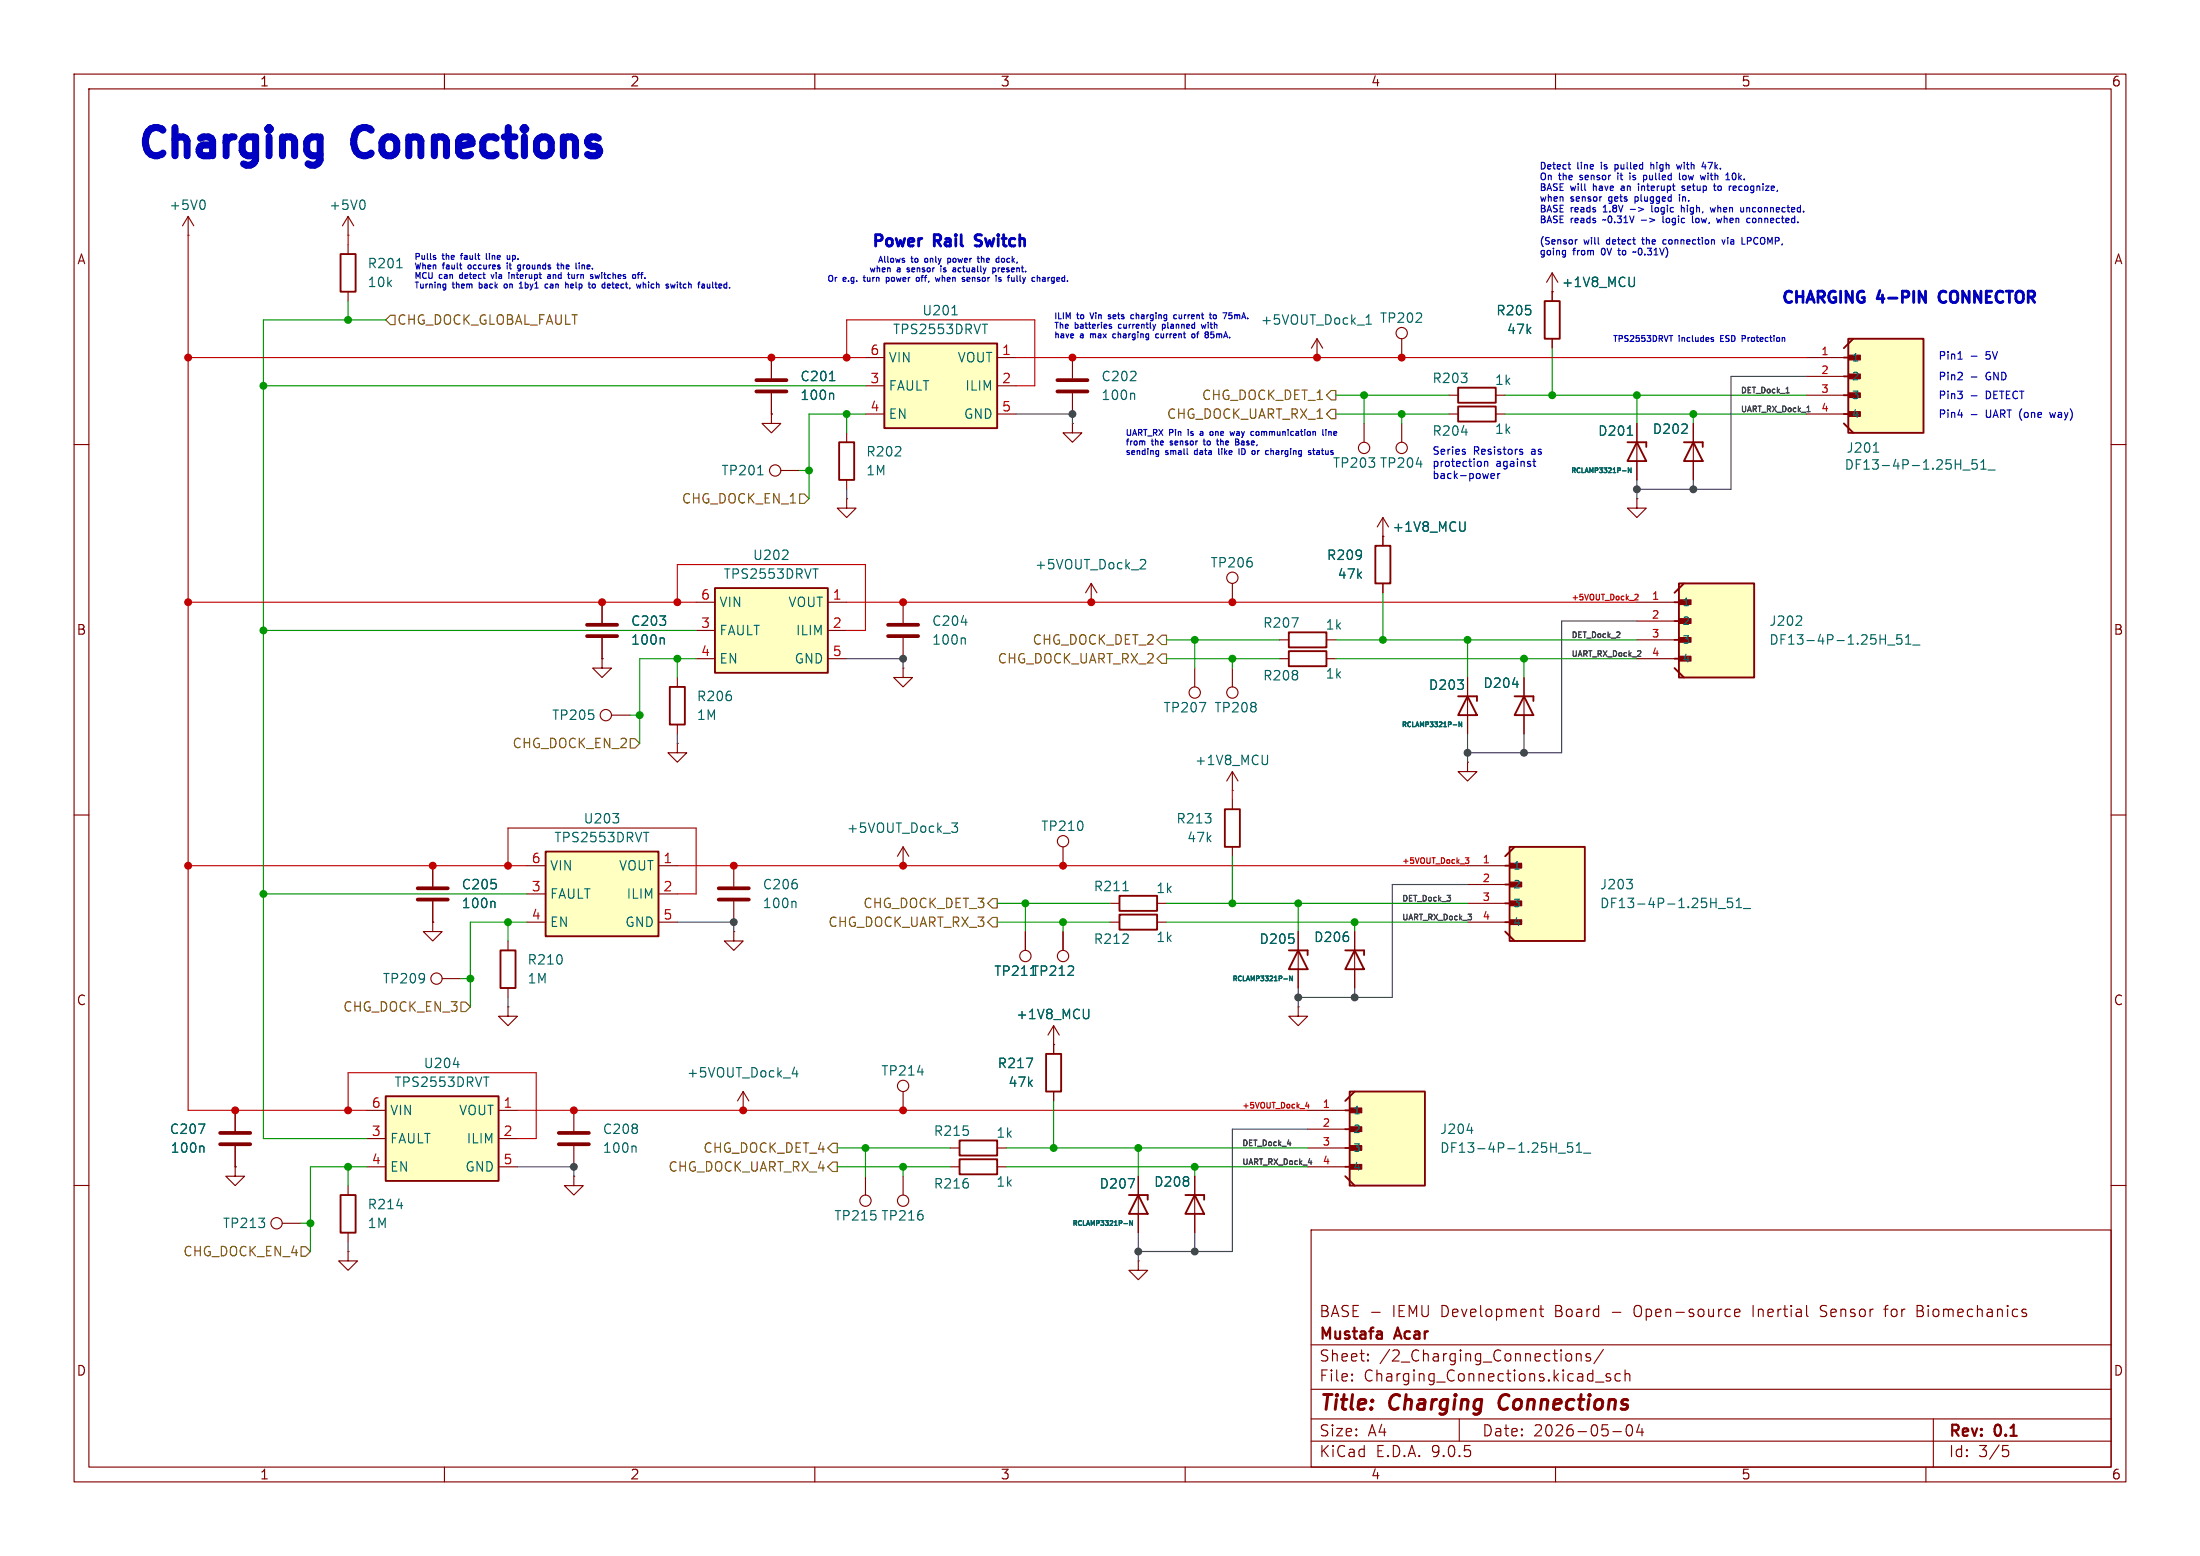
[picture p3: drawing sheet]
<svg xmlns="http://www.w3.org/2000/svg" width="297mm" height="210mm" viewBox="0 0 297 210" stroke-linecap="round" stroke-linejoin="round" font-family="sans-serif">
<g fill="none" stroke="#840000" stroke-width=".15">
<path d="M10 10h277v190h-277zM12 12h273v186h-273zM60 10v2M110 10v2M160 10v2M210 10v2M260 10v2M209.5 39.4h.1M209.5 36.8v3.8M209.5 36.8l-.7 1.3M209.5 36.8l.8 1.3M104.1 48.3v2.8"/>
<path d="M104.1 53.1v2.8M195.6 55.9h1.2M201.9 55.9h1.3M209.5 45.7v1.3M10 60h2M285 60h2M161.3 90.2v2.5M10 110h2M285 110h2M99.1 125.7v1.3h-1.3l1.3 1.3 1.2-1.3h-1.2M99.1 125.7h.1M182.9 125.7v7.7"/>
<path d="M10 160h2M177 166h108v32h-108zM185.2 177.1h1.1M207.8 176.7h.6M208 176.2v1.3l.1 .1 .3 .1M234.2 177.2l.7-.1-.1-.3-.4-.1-.2 .2v.7l.2 .1 .4-.1M236.7 176.2v1.5M245.7 177.6l.6 .1M246 176.2l-.1 .1a.36 .36 0 0 0-.2 .3 .36 .36 0 0 0 .3 .3M254.3 176.7h.6M254.9 176.2l-.3 .1-.1 .1v1.3M258.8 176.9h.5"/>
<path d="M259.3 176.9l.2 .1M259.5 176.3l-.7-.1v1.5h.6M259.5 176.8l-.2 .1M273.5 177.3l.1 .1-.1 .2M285 160h2M60 198v2M110 198v2M160 198v2M177 194.5h108M177 191.5h108M177 187.5h108M177 181.5h108"/>
<path d="M182.5 186.3h.1l-.1 .1M182.5 186.3v.1M182.5 185.5v.1M182.5 185.5h.1l-.1 .1M184.7 183.6v.1M184.7 183.6h-.1l.1 .1M184.7 182.8v.1M184.7 182.8h-.1l.1 .1M197 191.5v3M210 198v2M211.7 182.7a.41 .41 0 0 1 .5 .3v.4a.41 .41 0 0 1-.5 .3M212.8 182.8a.37 .37 0 0 1 .7 .1v.8"/>
<path d="M212.8 182.7v1M214.7 182.8l-.4-.1-.2 .2 .1 .2 .5 .2v.1v.2l-.2 .1-.4-.1M215.4 186.5h1.1M216.5 182.1l-1.3 2M217.4 185.5l-.4-.1-.2 .2 .1 .2 .5 .2 .1 .1-.1 .2-.2 .1-.4-.1M217.7 193.2h1.2M218.7 185.5l-.4-.1-.3 .3v.4l.2 .2 .1 .1 .4-.1M219.4 185.5a.37 .37 0 0 1 .6 .1v.8M219.4 184.9v1.5M219.7 192.4a.36 .36 0 0 1 .3-.1 .36 .36 0 0 1 .3 .3 .77 .77 0 0 1-.4 1.2 .91 .91 0 0 1-.2-1.4zM221.3 192.2l-.3 1.1h.9M221.7 192.8v1"/>
<path d="M260 198v2M261 191.5v6.5M270.4 195.1h.7M270.5 195.7h.4l.3 .3v.3l-.2 .2-.5 .1"/>
<circle cx="161.3" cy="93.5" r=".76"/>
</g>
<path d="M202.7 188.5a1.27 1.27 0 0 0-.1 1.6" fill="none" stroke="#840000" stroke-width=".4"/>
<path d="M220.6 37.4v1l-.2 .3M112 51.4h.7M112.4 53.1l.1 .2v.6M197.3 58.3h.8M161.9 94.8h.9l-.6 1.3M173.3 132.1h.5M174.5 131.7v.7l-.4-.7v.7" fill="none" stroke="#006464" stroke-width=".15"/>
<path d="M196.8 54.9h5.1v2h-5.1zM208.5 40.6h2.1v5.1h-2.1zM181.6 128.3h2.5v.6M182.9 128.3l1.2 2.5h-2.5z" fill="none" stroke="#840000" stroke-width=".25"/>
<path d="M102.1 51.3h4.1M102.1 52.8h4.1" fill="none" stroke="#840000" stroke-width=".51"/>
<path d="M73.7 114.9h15.2v11.5h-15.2z" fill="#ffffc2"/>
<path d="M73.7 114.9h15.2v11.5h-15.2z" fill="none" stroke="#840000" stroke-width=".25"/>
<path d="M81.3 88.9v1.3h-1.3l1.3 1.2 1.2-1.2h-1.2M81.3 88.9h.1M81.3 81.3v2.8M81.3 86.1v2.8M71.1 116.8h2.6M88.9 116.8h2.5M71.1 120.7h2.6M71.1 124.5h2.6M88.9 120.7h2.5M88.9 124.5h2.5" fill="none" stroke="#840000" stroke-width=".15"/>
<path d="M89.5 86.1l.2 .2v.6M82.7 109.8h.8l-.4 .5M83.5 110.4v.5M86.9 112.3h.7" fill="none" stroke="#006464" stroke-width=".15"/>
<path d="M79.2 84.3h4.1M79.2 85.9h4.1" fill="none" stroke="#840000" stroke-width=".51"/>
<path d="M249.5 45.7h10.2v12.7h-10.2z" fill="#ffffc2"/>
<path d="M248.9 48.3h1.9M248.9 50.8h1.9M248.9 53.3h1.9M248.9 55.9h1.9M248.9 57.2l1.3 1.2M249.5 45.7h10.2v12.7h-10.2zM250.2 45.7l-1.3 1.3" fill="none" stroke="#840000" stroke-width=".25"/>
<path d="M249.6 47.9h1.5v.7h-1.5z" fill="#840000" stroke="#840000" stroke-width=".15"/>
<path d="M243.8 48.3h5.1M243.8 50.8h5.1M243.8 53.3h5.1M243.8 55.9h5.1" fill="none" stroke="#840000" stroke-width=".15"/>
<path d="M252.9 61h.7M265 63.4h1M266.9 62h-.6l-.1 .7 .2-.2 .4 .1 .1 .2v.4l-.2 .1h-.3l-.2-.1M267.4 63.3h.7M267.4 62.4l.4-.4v1.3M268.4 63.4h1" fill="none" stroke="#006464" stroke-width=".15"/>
<path d="M96.5 79.4h15.3v11.4h-15.3z" fill="#ffffc2"/>
<path d="M96.5 79.4h15.3v11.4h-15.3zM90.4 92.7h2.1v5.1h-2.1zM141.2 142.2h2.1v5.1h-2.1z" fill="none" stroke="#840000" stroke-width=".25"/>
<g fill="none" stroke="#840000" stroke-width=".15">
<path d="M189.2 45.7v2.6M82.5 96.5h2.6M91.4 91.4v1.3M91.4 97.8v1.3M94 81.3h2.5M94 85.1h2.5M94 88.9h2.5M111.8 81.3h2.5M111.8 85.1h2.5M111.8 88.9h2.5M91.4 100.3v1.3h-1.2l1.2 1.3 1.3-1.3h-1.3M91.4 100.3h.1"/>
<path d="M142.2 138.4l-.7 1.3M142.2 138.4l.8 1.3M142.2 138.4v3.8M100.3 149.9h.1M100.3 147.3l-.7 1.3M100.3 147.3l.8 1.3M100.3 147.3v2.6M116.8 158.8v2.5M121.9 158.8v2.5M142.2 141h.1M142.2 147.3v1.3"/>
<circle cx="189.2" cy="45" r=".76"/>
<circle cx="81.8" cy="96.5" r=".76"/>
<circle cx="116.8" cy="162.1" r=".76"/>
<circle cx="121.9" cy="162.1" r=".76"/>
</g>
<path d="M105.6 75.5h.8M106.3 74.4v.4M109.7 76.8h.8M147 136.2v1l-.3 .3M107.3 144l-.3 .9h.7M107.6 144.5v.9M138.6 142.8h.8l-.5 1.3" fill="none" stroke="#006464" stroke-width=".15"/>
<path d="M226.7 78.7h10.1v12.7h-10.1z" fill="#ffffc2"/>
<g fill="none" stroke="#840000" stroke-width=".25">
<path d="M113.3 59.7h2v5.1h-2zM219.7 59.7h2.5v.6M221 59.7l1.2 2.5h-2.5zM227.3 59.7h2.6v.6M228.6 59.7l1.3 2.5h-2.6zM226.7 78.7h10.1v12.7h-10.1zM227.3 78.7l-1.2 1.3M226.1 81.3h1.9M226.1 83.8h1.9M226.1 86.4h1.9M226.1 88.9h1.9M226.1 90.2l1.2 1.2"/>
<path d="M151.1 123.4h5.1v2.1h-5.1zM151.1 120.9h5.1v2h-5.1zM129.5 156.5h5.1v2h-5.1zM129.5 153.9h5.1v2.1h-5.1zM152.4 161.3h2.5v.6M153.7 161.3l1.2 2.5h-2.5z"/>
</g>
<path d="M226.7 81h1.6v.6h-1.6z" fill="#840000" stroke="#840000" stroke-width=".15"/>
<g fill="none" stroke="#840000" stroke-width=".15">
<path d="M114.3 58.4v1.3M144.8 57.2v1.2h-1.3l1.3 1.3 1.2-1.3h-1.2M144.8 57.2h.1M144.8 48.3v2.8M144.8 53.1v2.8M221 57.2v7.6M228.6 57.2v7.6M114.3 64.8v1.2M221 67.3v1.3h-1.3l1.3 1.3 1.2-1.3h-1.2M221 67.3h.1M221 81.3h5.1M221 83.8h5.1"/>
<path d="M221 86.4h5.1M221 88.9h5.1M99.1 116.8v2.8M121.9 116.8h.1M121.9 114.3l-.7 1.3M121.9 114.3l.8 1.3M121.9 114.3v2.5M143.5 114.3v2.5M99.1 121.7v2.8M138.4 125.7v2.6M143.5 125.7v2.6M149.9 124.5h1.2"/>
<path d="M149.9 121.9h1.2M156.2 124.5h1.3M156.2 121.9h1.3M77.5 158.8v1.2h-1.3l1.3 1.3 1.2-1.3h-1.2M77.5 158.8h.1M121.9 147.3v2.6M128.3 157.5h1.2M128.3 154.9h1.2M134.6 157.5h1.3M134.6 154.9h1.3M153.7 158.8v7.6M153.7 170.2v1.3h-1.3l1.3 1.2 1.2-1.2h-1.2"/>
<path d="M153.7 170.2h.1"/>
<circle cx="143.5" cy="113.5" r=".76"/>
<circle cx="138.4" cy="129" r=".76"/>
<circle cx="143.5" cy="129" r=".76"/>
<circle cx="121.9" cy="146.6" r=".76"/>
</g>
<g fill="none" stroke="#006464" stroke-width=".15">
<path d="M153 53.1l.2 .2v.6M219.7 58.7h.7M219 63.5h.5M220.2 63.2v.6l-.4-.6v.6M243.1 83.2l.1 .2v.3l-.8 .7h.8M254.8 87.1h1M256.7 85.7h-.6l-.1 .6 .2-.1h.5l.1 .2-.1 .4-.2 .1h-.3l-.2-.1M257.3 86.9h.7M257.3 86l.3-.3v1.2M258.2 87.1h1M128.5 111.1h.8l-.5 .5 .4 .1 .1 .4-.3 .2h-.3M107.3 121.7l.2 .1v.7"/>
<path d="M151.6 120.2h.7M123.9 144.7h.8M152.3 159.1h.9l-.6 1.2"/>
</g>
<path d="M142.7 51.3h4.1M142.7 52.8h4.1M97 119.9h4.1M97 121.4h4.1" fill="none" stroke="#840000" stroke-width=".51"/>
<path d="M203.8 114.3h10.2v12.7h-10.2z" fill="#ffffc2"/>
<path d="M196.8 52.3h5.1v2.1h-5.1zM204.5 94h2.5v.6M205.7 94l1.3 2.5h-2.5zM165.4 109.2h2v5.1h-2zM203.2 116.8h1.9M203.2 119.4h1.9M203.8 114.3h10.2v12.7h-10.2zM204.5 114.3l-1.3 1.3M67.6 128.3h2v5.1h-2zM203.2 121.9h1.9M203.2 124.5h1.9M203.2 125.7l1.3 1.3" fill="none" stroke="#840000" stroke-width=".25"/>
<path d="M203.8 116.5h1.6v.7h-1.6z" fill="#840000" stroke="#840000" stroke-width=".15"/>
<g fill="none" stroke="#840000" stroke-width=".15">
<path d="M177.8 48.3h.1M177.8 45.7l-.8 1.3M177.8 45.7l.8 1.3M177.8 45.7v2.6M184.1 57.2v2.5M189.2 57.2v2.5M195.6 53.3h1.2M201.9 53.3h1.3M114.3 67.3v1.3h-1.3l1.3 1.3 1.3-1.3h-1.3M114.3 67.3h.1M166.4 78.7v2.6M121.9 90.2v1.2h-1.3l1.3 1.3 1.3-1.3h-1.3"/>
<path d="M121.9 90.2h.1M121.9 81.3v2.8M121.9 86.1v2.8M205.7 91.4v7.7M166.4 106.7h.1M166.4 104.1v2.6M166.4 108v1.2M166.4 114.3v1.3M166.4 104.1l-.8 1.3M166.4 104.1l.7 1.3M198.1 102.9v1.2h-1.3l1.3 1.3 1.3-1.3h-1.3M198.1 102.9h.1"/>
<path d="M198.1 116.8h5.1M198.1 119.4h5.1M68.6 127v1.3M68.6 133.4v1.2M198.1 121.9h5.1M198.1 124.5h5.1"/>
<circle cx="166.4" cy="78" r=".76"/>
<circle cx="184.1" cy="60.5" r=".76"/>
<circle cx="189.2" cy="60.5" r=".76"/>
</g>
<g fill="none" stroke="#006464" stroke-width=".15">
<path d="M184.4 43.8h.7M184.4 42.9l.4-.4v1.3M191.2 62.6h.8M129.8 84h.8M130.1 86.1l.2 .2v.6M196.2 97.8h.5M197.3 97.4v.7l-.3-.7v.7M204.2 92.4h.8M171.1 101.9v1.1l-.2 .2M219.6 118.7h.8l-.5 .5M220.2 119.2l.2 .2v.3l-.2 .2M232 122.6h.9"/>
<path d="M233.9 121.2h-.7v.6l.2-.1 .4 .1 .1 .2v.4l-.2 .1h-.3l-.2-.1M234.4 122.5h.7M234.4 121.6l.4-.4v1.3M235.4 122.6h.9"/>
</g>
<path d="M119.9 84.3h4.1M119.9 85.9h4.1" fill="none" stroke="#840000" stroke-width=".51"/>
<path d="M182.2 147.3h10.2v12.7h-10.2z" fill="#ffffc2"/>
<path d="M174 87.9h5.1v2h-5.1zM174 85.3h5.1v2.1h-5.1zM196.8 94h2.6v.6M198.1 94l1.3 2.5h-2.6zM181.6 149.9h1.9M181.6 152.4h1.9M181.6 154.9h1.9M181.6 157.5h1.9M181.6 158.8l1.3 1.2M182.2 147.3h10.2v12.7h-10.2zM182.9 147.3l-1.3 1.3" fill="none" stroke="#840000" stroke-width=".25"/>
<path d="M182.2 149.5h1.6v.7h-1.6z" fill="#840000" stroke="#840000" stroke-width=".15"/>
<g fill="none" stroke="#840000" stroke-width=".15">
<path d="M147.3 78.7l-.7 1.3M147.3 78.7l.8 1.3M147.3 78.7v2.6M186.7 72.4h.1M186.7 69.9l-.8 1.2M186.7 69.9l.8 1.2M186.7 69.9v2.5M147.3 81.3h.1M166.4 90.2v2.5M172.7 88.9h1.3M172.7 86.4h1.3M179.1 88.9h1.2"/>
<path d="M179.1 86.4h1.2M198.1 91.4v7.7M176.5 149.9h5.1M176.5 152.4h5.1M176.5 154.9h5.1M176.5 157.5h5.1"/>
<circle cx="166.4" cy="93.5" r=".76"/>
</g>
<path d="M154 75.6l.4-.1 .2 .1 .1 .3-.1 .2-.7 .7h.8M197.8 70.4v1.1l-.3 .2M174.4 83.4h.8l-.5 1.3M198 152.6h.8M210.4 155.6h1M212.3 154.2h-.6l-.1 .7 .2-.2 .4 .1 .1 .2v.4l-.2 .1h-.3l-.2-.1M212.8 155.5h.7M212.8 154.6l.4-.4v1.3M213.8 155.6h.9" fill="none" stroke="#006464" stroke-width=".15"/>
<path d="M119.4 46.4h15.2v11.4h-15.2z" fill="#ffffc2"/>
<path d="M119.4 46.4h15.2v11.4h-15.2zM174 128.3h2.5v.6M175.3 128.3l1.2 2.5h-2.5zM46 161.3h2v5.1h-2z" fill="none" stroke="#840000" stroke-width=".25"/>
<g fill="none" stroke="#840000" stroke-width=".15">
<path d="M116.8 48.3h2.6M116.8 52.1h2.6M116.8 55.9h2.6M134.6 48.3h2.6M134.6 52.1h2.6M134.6 55.9h2.6M58.4 116.8v2.8M58.4 124.5v1.2h-1.3l1.3 1.3 1.3-1.3h-1.3M58.4 124.5h.1M58.4 121.7v2.8M59.7 132.1h2.5M68.6 135.9v1.3h-1.3l1.3 1.2 1.2-1.2h-1.2"/>
<path d="M68.6 135.9h.1M175.3 135.9v1.3h-1.3l1.3 1.2 1.2-1.2h-1.2M175.3 135.9h.1M175.3 125.7v7.7M47 168.9v1.3h-1.3l1.3 1.3 1.3-1.3h-1.3M47 168.9h.1M47 160v1.3M47 166.4v1.2"/>
<circle cx="58.9" cy="132.1" r=".76"/>
</g>
<path d="M128.5 42.5h.7M132.6 43.8h.7M66.6 121.7l.2 .1v.7M53.6 162.7h.8" fill="none" stroke="#006464" stroke-width=".15"/>
<path d="M56.4 119.9h4.1M56.4 121.4h4.1" fill="none" stroke="#840000" stroke-width=".51"/>
<path d="M52.1 148h15.2v11.4h-15.2z" fill="#ffffc2"/>
<path d="M46 34.3h2v5.1h-2zM185.7 73.7h2v5h-2zM52.1 148h15.2v11.4h-15.2zM160 161.3h2.6v.6M161.3 161.3l1.3 2.5h-2.6z" fill="none" stroke="#840000" stroke-width=".25"/>
<g fill="none" stroke="#840000" stroke-width=".15">
<path d="M25.4 31.8h.1M25.4 29.2l-.8 1.3M25.4 29.2l.8 1.3M25.4 29.2v2.6M47 31.8h.1M47 29.2v2.6M47 33v1.3M47 39.4v1.2M47 29.2l-.8 1.3M47 29.2l.8 1.3M209.5 39.4h.1M209.5 39.4v1.2"/>
<path d="M104.1 55.9v1.3h-1.2l1.2 1.2 1.3-1.2h-1.3M104.1 55.9h.1M104.1 48.3v2.8M104.1 53.1v2.8M209.5 45.7v1.3M221 57.2v2.5M228.6 57.2v2.5M105.4 63.5h2.5M186.7 72.4h.1M186.7 72.4v1.3M186.7 78.7v1.3M221 62.2v2.6"/>
<path d="M228.6 62.2v2.6M81.3 88.9h.1M81.3 81.3v2.8M81.3 86.1v2.8M198.1 91.4v2.6M198.1 96.5v2.6M205.7 91.4v2.6M205.7 96.5v2.6M58.4 116.8v2.8M58.4 124.5h.1M58.4 121.7v2.8M138.4 125.7v2.6"/>
<path d="M143.5 125.7v2.6M175.3 125.7v2.6M175.3 130.8v2.6M182.9 125.7v2.6M182.9 130.8v2.6M31.7 157.5v1.3h-1.2l1.2 1.2 1.3-1.2h-1.3M31.7 157.5h.1M31.7 149.9v2.8M31.7 154.7v2.8M49.5 149.9h2.6M49.5 153.7h2.6M49.5 157.5h2.6"/>
<path d="M67.3 149.9h2.5M67.3 153.7h2.5M67.3 157.5h2.5M77.5 149.9v2.8M77.5 154.7v2.8M142.2 141h.1M142.2 141v1.2M142.2 147.3v1.3M153.7 158.8v2.5M161.3 158.8v7.6M38.1 165.1h2.5M153.7 163.8v2.6"/>
<circle cx="104.6" cy="63.5" r=".76"/>
<circle cx="37.3" cy="165.1" r=".76"/>
</g>
<g fill="none" stroke="#006464" stroke-width=".15">
<path d="M27.4 27a.79 .79 0 0 1 0 1.3M49 27a.79 .79 0 0 1 0 1.3M53.6 36.1h.7M220.6 37.4v1l-.2 .3M112 51.4h.7M112.4 53.1l.1 .2v.6M219.7 58.7h.7M102.3 64.1h.7M197.8 70.4v1.1l-.3 .2M219 63.5h.5M220.2 63.2v.6l-.4-.6v.6M89.5 86.1l.2 .2v.6"/>
<path d="M196.2 97.8h.5M197.3 97.4v.7l-.3-.7v.7M204.2 92.4h.8M66.6 121.7l.2 .1v.7M147 136.2v1l-.3 .3M173.3 132.1h.5M174.5 131.7v.7l-.4-.7v.7M26.8 151.7h.8l-.5 1.3M27.3 154.7l.2 .2v.6M61.2 143.7h.8M65.3 145.4h.7M85.7 154.7l.2 .2v.6"/>
<path d="M138.6 142.8h.8l-.5 1.3M152.3 159.1h.9l-.6 1.2M151.7 165.1h.5M152.9 164.8v.6l-.4-.6v.6"/>
</g>
<path d="M29.7 152.9h4.1M29.7 154.4h4.1M75.4 152.9h4.1M75.4 154.4h4.1" fill="none" stroke="#840000" stroke-width=".51"/>
<g fill="none" stroke="#725600" stroke-width=".15">
<path d="M52.7 42.5h.6v1.3h-.6l-.6-.6zM179.7 55.2h.6v1.3h-.6l-.6-.6zM179.7 52.7h.6v1.3h-.6l-.6-.7zM107.9 66.7h.7l.6 .6-.6 .6h-.7zM85.1 99.7h.6l.7 .6-.7 .7h-.6zM156.8 85.7h.7v1.3h-.7l-.6-.6zM156.8 88.3h.7v1.2h-.7l-.6-.6zM62.2 135.3h.7l.6 .6-.6 .6h-.7zM134 121.3h.6v1.3h-.6l-.7-.7zM134 123.8h.6v1.3h-.6l-.7-.6zM111.8 157.5l.6-.7h.6v1.3h-.6zM112.4 154.3h.6v1.3h-.6l-.6-.7z"/>
<path d="M40.6 168.3h.7l.6 .6-.6 .6h-.7z"/>
</g>
<path d="M241.1 53h.4M243.9 55.6h.5" fill="none" stroke="#0f0f0f" stroke-width=".15"/>
<g fill="none" stroke="#c20000" stroke-width=".15">
<path d="M25.4 31.8v118.1h24.1M47 31.8v1.2M25.4 48.3h91.4M114.3 48.3v-5.1h25.4v8.9h-2.5M137.2 48.3h106.6M25.4 81.3h68.6M91.4 81.3v-5.1h25.4v8.9h-2.5M114.3 81.3h106.7M220.8 80.2h.2l.2 .2-.5 .6h.5M25.4 116.8h45.7M68.6 116.8v-5h25.4v8.9h-2.6M91.4 116.8h106.7"/>
<path d="M166.4 106.7v1.3M197.8 115.8h.5l-.3 .3h.3v.4h-.4M47 149.9v-5.1h25.4v8.9h-2.6M69.8 149.9h106.7M176.4 148.8l-.1 .5h.4M176.6 149v.5"/>
</g>
<g fill="none" stroke="#009600" stroke-width=".15">
<path d="M35.6 52.1h81.2M47 40.6v2.6M52.1 43.2h-16.5v110.5h13.9M114.3 55.9v2.5M116.8 55.9h-7.6v11.4M180.3 53.3h15.3M180.3 55.9h15.3M184.1 53.3v3.9M189.2 55.9v1.3M203.2 53.3h40.6M203.2 55.9h40.6M209.5 47v6.3"/>
<path d="M221 53.3v3.9M228.6 55.9v1.3M107.9 63.5h1.3M35.6 85.1h58.4M85.1 96.5h1.3M91.4 88.9v2.5M94 88.9h-7.6v11.4M157.5 86.4h15.2M157.5 88.9h15.2M161.3 86.4v3.8M166.4 88.9v1.3M180.3 86.4h40.7"/>
<path d="M180.3 88.9h40.7M186.7 80v6.4M198.1 86.4v5M205.7 88.9v2.5M166.4 115.6v6.3M35.6 120.7h35.5M62.2 132.1h1.3M68.6 124.5v2.5M71.1 124.5h-7.6v11.4M134.6 124.5h15.3M134.6 121.9h15.3M138.4 121.9v3.8"/>
<path d="M143.5 124.5v1.2M157.5 124.5h40.6M157.5 121.9h40.6M175.3 121.9v3.8M182.9 124.5v1.2M47 157.5v2.5M49.5 157.5h-7.6v11.4M113 154.9h15.3M113 157.5h15.3M116.8 154.9v3.9M121.9 157.5v1.3M135.9 154.9h40.6"/>
<path d="M135.9 157.5h40.6M142.2 148.6v6.3M153.7 154.9v3.9M161.3 157.5v1.3M40.6 165.1h1.3"/>
</g>
<g fill="none" stroke="#484848" stroke-width=".15">
<path d="M137.2 55.9h7.6v1.3M243.8 50.8h-10.1v15.2h-12.7M114.3 66v1.3M221 64.8v2.5M228.6 64.8v1.2M91.4 99.1v1.2M114.3 88.9h7.6v1.3M198.1 99.1v3.8M205.7 99.1v2.5M221 83.8h-10.2v17.8h-12.7M198.1 119.4h-10.1v15.2h-12.7M68.6 134.6v1.3"/>
<path d="M91.4 124.5h7.7v1.2M175.3 133.4v2.5M182.9 133.4v1.2M69.8 157.5h7.7v1.3M176.5 152.4h-10.1v16.5h-12.7M47 167.6v1.3M153.7 166.4v3.8M161.3 166.4v2.5"/>
</g>
<g fill="none" stroke="#0000c2" stroke-width=".15">
<path d="M58.6 34.7l.2 .1v.1l-.2 .1M58.6 34.5h.2M59.9 38.3l.3 .1M60.2 38.3v.7l-.3 .1M60.2 38.8l-.3 .1M62 35.8h.3M62.2 34.5h.3M62.3 36.3h.1M65.7 34.2v.7l.1 .1M66.3 37.1l.2 .5 .2-.5M68.4 38.4l-.2-.1-.1 .2v.3h.3M68.5 34.5v.5l.3-.1"/>
<path d="M68.5 35.5v.1M68.5 35.8v.5M68.7 35.8h.3M68.8 34.5v.5M69.1 37.1v.5M69.3 37.1h-.2M70 36.3h.3M70.1 38.9h.5M70.3 35.8v.6l-.3 .2M70.3 38.1v.8M73.6 38.8h.4M73.7 38.4h.3"/>
<path d="M74.3 37.2v.4M74.3 37.2l-.4 .2 .1 .2 .3-.1M74.5 38.3l-.2 .1M74.6 38.6l-.3 .1v.1l.3 .1M74.7 37.1v.5M75.2 35.8h.3M75.3 35.5v.7l.2 .1M75.8 35.8h.3v.5M75.8 35.5v.8M76.4 38.1v.8M77 38.6l.4-.1v-.1l-.2-.1-.2 .2 .1 .3h.3M77.5 37.5l-.2 .1"/>
<path d="M77.5 37.1v.5M78.6 35.8h.3v.5M78.6 35.8v.5M80.3 38.4l.1 .1-.1 .3M80.3 37.1l.2 .5 .1-.4 .2 .4 .1-.5M82.6 38.3h.3M82.7 38.1v.7l.2 .1M86 37.1h.3M86.3 36.8l-.1 .1M86.5 37.1h.3M86.8 36.8l-.2 .1v.7M87 38.3l.2 .2v.4"/>
<path d="M87.1 37.5v.1M87.6 38.3v.6M88.1 38.3l-.2 .2v.2l.2 .2M91.7 38.3h.3M91.8 38.1v.7l.2 .1M92.3 38.4l-.1 .1 .1 .3M96.2 38.1v.7l.1 .1M96.5 38.3h.3M96.6 38.1v.7l.2 .1M119.7 37.4v.8M119.7 37.9l.2 .1M119.9 37.4l-.2 .1"/>
<path d="M121.9 35.1l.2 .1v.1l-.2 .1M121.9 34.9h.2M123.7 37.5l.1-.1 .3 .1-.1 .4h-.3zM126.3 37.4l.1 .6 .2-.4 .1 .4 .2-.6M127 36.2v.5M128 35.4h.2M128 34.9v.8M128.2 34.9h-.2M128.7 36.7h.3M129 36.3v.4M129 36.3l-.3 .1M130.5 37.6l.1 .3h.3"/>
<path d="M130.9 37.6l-.4 .1M131.9 34.9h.3M132 34.6v.7l.2 .1M132.5 34.6v.8M132.5 34.9h.1M134 36.2h.3l.1 .1-.1 .4h-.3M134 36.2v.8M134.5 37.2v.1M134.8 36.2v.5M134.8 34.9h.1M134.9 34.6v.8M134.9 35.4h-.1"/>
<path d="M134.9 36.2l-.1 .1M135 37.7l.2 .1-.2 .2M135.3 34.9l-.1 .1v.2l.1 .2M137.3 37.9l.1 .1M137.7 37.2v.7l.1 .1M140.8 37.5h.3v.5M141.1 37.6l-.4 .2 .1 .2 .3-.1M211.3 33.8v.7l-.1 .2M211.3 34.4h-.2M211.7 22.2h.3M211.8 21.9v.8l.2 .1M212.7 32.4v.6"/>
<path d="M212.9 32.4l-.2 .1M216.4 29.7h.1M218 22.8h.3M218 22.2v.9M218.3 22.2l-.3 .1M218.4 23.7v.6M218.4 33.8h.4M218.5 33.5v.8l.2 .1M219.1 25.1l-.2 .1M219.2 25.4h-.2l-.2 .1 .1 .2h.3M220 23.7v.6M220.1 28.3h.7"/>
<path d="M220.4 24.2l.1 .1M220.5 23.7l-.1 .1 .2 .2M220.7 26.6v.9M220.7 27.1l.3 .1M220.9 34l-.2 .1-.2-.1M221 26.6h-.3M221.2 25.1v.6M221.6 29.7h.7M221.6 25.1v.6M221.6 32.4h.4M221.7 25.2h-.1M221.8 32.1v.7l.1 .2"/>
<path d="M222.2 23.7l.1 .4-.1 .1-.2 .1M222.9 22.3l.1-.1 .2 .1 .1 .5M222.9 21.9v.9M223 27.7v.8l.1 .1M223.5 28.1v.4M224.5 29.2v.7l.1 .2M224.9 32.4h-.2l-.2 .1 .1 .4h.3M225 29.5v.5M226.3 22.2l.2 .6 .2-.4 .2 .4 .1-.6M226.7 23.4v.7l.2 .2M226.7 26.3h.1M226.7 26.6v.6"/>
<path d="M227 27.7v.9M227 28.1l.1-.1h.2l.1 .6M227.2 26.6v.6M227.2 23.7h.1h.3v.4l-.1 .1-.2 .1-.1-.1zM227.2 26.6h.1M227.4 25.2l-.2-.1-.1 .1v.2l.3 .1v.2h-.3M228.5 29.2v.7l.1 .2M229 29.5v.5l.2 .1M229.8 22.5h.5M230.2 22.2v.6M230.6 21.9h.6M230.6 23.4h.1"/>
<path d="M230.6 23.7v.6M231.3 25.1h.4M231.6 28l-.2 .6-.2-.4-.1 .4M231.6 25.7h.1M232.4 25.3l-.2-.2-.2 .1-.1 .1 .1 .4h.2l.2-.2M232.4 29.5l-.1 .6-.2-.5M232.5 32.4l.2 .6 .2-.6M233.2 32.1h.1M233.8 23.7l.3-.3a.48 .48 0 0 1 .3 .4 .48 .48 0 0 1-.3 .5l-.3-.4M234.1 25.1l.3 .1v.1l-.4 .1M234.4 25.7h-.3M235.8 28.1l.1-.1h.3v.6"/>
<path d="M235.8 28v.6M235.9 32.5h.3M236.2 32.1h-.3v.9M236.6 29.5h.2h.2l.1 .4-.1 .1-.2 .1-.2-.1zM147.1 42.2l.3 .8M149.6 43h.3M149.8 44l.2 .1 .1 .1-.1 .1h-.3M149.8 43.8h.2M149.9 42.5h-.2l-.1 .1 .1 .1 .2 .1M150.5 45.1h-.2l-.1 .1 .1 .3 .2 .1M153 42.5h-.2l-.1 .1v.4h.3M154.5 59.6v.5"/>
<path d="M156 43.8l-.2 .5M156.4 45.1h-.2l-.2 .1 .1 .4h.3M156.9 44.3h.3M156.9 43.8v.8M158.8 42.5h-.2l-.1 .1v.4h.3M159.2 42.5v.4l.2 .1M160.4 58h.1M160.9 45.1v.3l.1 .2 .3-.1v-.4M161.5 45.1h.3M161.7 44.9v.7M161.8 44.8h.1M162 58.3h.4"/>
<path d="M162.2 43.8l.1 .5 .2-.4 .1 .4 .2-.5M162.3 58.5l-.3 .1v.1l.3 .1M162.4 59.5h.3M162.5 59.3v.6l.2 .2M163.3 42.5h.3M163.5 44.8l-.1 .4 .3-.1 .2 .2M163.5 43h.1M163.6 58.2l.2 .2v.2l-.2 .2M163.9 42.5h.2l.1 .1v.3l-.1 .1-.3-.1zM163.9 45.4l-.2 .2-.3-.1M164.2 59.5h.3M164.8 59.3v.8"/>
<path d="M164.9 59.5l-.1 .1M165.9 42.2h.4M166 42.5h.2l.1 .2v.3h-.3M166.7 58.2l-.2 .6-.1-.4M167 58.5v.2M167.1 59.6l.2 .2-.2 .3M167.9 59.8l-.3 .1v.1l.3 .1M169.6 58.3l.2-.1 .2 .2-.1 .3h-.3M178.6 58v.7l.1 .1M179 58h.1M179 58.2v.6M179.4 58.3h.3v.5"/>
<path d="M179.4 58.2v.6M225.4 45.3h.4M231.1 45.8l.2 .1v.1l-.2 .1M231.1 45.6h.2M232.3 45.7h.3M232.7 45.3h-.4v.8h.4M235.2 45.3h.4M235.6 45.7h-.4M264.3 52.8h.6l-.3 .4M264.3 51.3h.6M264.3 56h.7M264.3 48.5h.6"/>
<path d="M264.9 53.3v.4M264.9 50.3v.4M276.7 55.7l.2 .6 .2-.4M156.1 61.3h.3M156.1 60.8h.3M156.4 60.8v.7l-.1 .1h-.2M160.3 61.3h.1M164.4 60l.1 .1M164.5 60.5v.7l.1 .1M167.3 60.5v.8M167.8 60.5h-.2v.8h.4M169.8 60.8v.5"/>
<path d="M169.9 60.8l-.1 .2M171.6 60.5v.8M171.6 60.8h.3v.5M176.9 61.1v.2M177.2 60.8h.3M177.3 60.5v.7l.2 .1M177.8 60.8h.2l.1 .1M178.1 61l-.4 .2 .2 .1h.2M197.7 61l.1 .1-.1 .2M197.7 60.6l.1 .1M199.9 62.3l.1 .2-.1 .4M200.4 62.4l.2-.1h.2v.7"/>
<path d="M200.4 62.3v.7M201.6 63.9l-.3 .1v.4l.1 .2 .3-.1M201.7 64l.1 .2h-.5M202.2 63.9v.7M202.2 64v.1M205.3 61h.2l.1 .2-.2 .1h-.2M205.3 60.6l.2 .1M206.9 62.3h.4M207.1 61.9v.9l.2 .2"/>
</g>
<path d="M131.6 33.1l.6 .1M132.3 31.7h-.5a.36 .36 0 0 0-.2 .4 .36 .36 0 0 0 .3 .3l.3 .1M259.1 39.3l.9 1.5v-1.5M262.3 39.3a.82 .82 0 0 0-.5 .8 .82 .82 0 0 0 .5 .7" fill="none" stroke="#0000c2" stroke-width=".38"/>
<path d="M42.1 18.5h.8l.3 .2M43.2 18.5v3.1l-.3 .5-.4 .2M43.2 20.8l-.3 .2h-.8" fill="none" stroke="#0000c2" stroke-width=".95"/>
<g fill="#009600" stroke="#009600" stroke-width=".15">
<circle cx="209.5" cy="53.3" r=".46"/>
<circle cx="189.2" cy="55.9" r=".46"/>
<circle cx="184.1" cy="53.3" r=".46"/>
<circle cx="205.7" cy="88.9" r=".46"/>
<circle cx="198.1" cy="86.4" r=".46"/>
<circle cx="228.6" cy="55.9" r=".46"/>
<circle cx="221" cy="53.3" r=".46"/>
<circle cx="182.9" cy="124.5" r=".46"/>
<circle cx="175.3" cy="121.9" r=".46"/>
<circle cx="121.9" cy="157.5" r=".46"/>
<circle cx="161.3" cy="157.5" r=".46"/>
<circle cx="142.2" cy="154.9" r=".46"/>
<circle cx="153.7" cy="154.9" r=".46"/>
<circle cx="166.4" cy="88.9" r=".46"/>
<circle cx="161.3" cy="86.4" r=".46"/>
<circle cx="186.7" cy="86.4" r=".46"/>
<circle cx="166.4" cy="121.9" r=".46"/>
<circle cx="143.5" cy="124.5" r=".46"/>
<circle cx="35.6" cy="52.1" r=".46"/>
<circle cx="47" cy="43.2" r=".46"/>
<circle cx="41.9" cy="165.1" r=".46"/>
<circle cx="35.6" cy="120.7" r=".46"/>
<circle cx="47" cy="157.5" r=".46"/>
<circle cx="109.2" cy="63.5" r=".46"/>
<circle cx="114.3" cy="55.9" r=".46"/>
<circle cx="138.4" cy="121.9" r=".46"/>
<circle cx="116.8" cy="154.9" r=".46"/>
<circle cx="86.4" cy="96.5" r=".46"/>
<circle cx="35.6" cy="85.1" r=".46"/>
<circle cx="91.4" cy="88.9" r=".46"/>
<circle cx="68.6" cy="124.5" r=".46"/>
<circle cx="63.5" cy="132.1" r=".46"/>
</g>
<g fill="#c20000" stroke="#c20000" stroke-width=".15">
<circle cx="189.2" cy="48.3" r=".46"/>
<circle cx="143.5" cy="116.8" r=".46"/>
<circle cx="144.8" cy="48.3" r=".46"/>
<circle cx="166.4" cy="81.3" r=".46"/>
<circle cx="147.3" cy="81.3" r=".46"/>
<circle cx="177.8" cy="48.3" r=".46"/>
<circle cx="25.4" cy="48.3" r=".46"/>
<circle cx="91.4" cy="81.3" r=".46"/>
<circle cx="81.3" cy="81.3" r=".46"/>
<circle cx="104.1" cy="48.3" r=".46"/>
<circle cx="58.4" cy="116.8" r=".46"/>
<circle cx="25.4" cy="116.8" r=".46"/>
<circle cx="31.7" cy="149.9" r=".46"/>
<circle cx="47" cy="149.9" r=".46"/>
<circle cx="68.6" cy="116.8" r=".46"/>
<circle cx="114.3" cy="48.3" r=".46"/>
<circle cx="121.9" cy="81.3" r=".46"/>
<circle cx="121.9" cy="149.9" r=".46"/>
<circle cx="121.9" cy="116.8" r=".46"/>
<circle cx="25.4" cy="81.3" r=".46"/>
<circle cx="99.1" cy="116.8" r=".46"/>
<circle cx="100.3" cy="149.9" r=".46"/>
<circle cx="77.5" cy="149.9" r=".46"/>
</g>
<g fill="#484848" stroke="#484848" stroke-width=".15">
<circle cx="228.6" cy="66" r=".46"/>
<circle cx="221" cy="66" r=".46"/>
<circle cx="205.7" cy="101.6" r=".46"/>
<circle cx="198.1" cy="101.6" r=".46"/>
<circle cx="161.3" cy="168.9" r=".46"/>
<circle cx="144.8" cy="55.9" r=".46"/>
<circle cx="175.3" cy="134.6" r=".46"/>
<circle cx="182.9" cy="134.6" r=".46"/>
<circle cx="121.9" cy="88.9" r=".46"/>
<circle cx="153.7" cy="168.9" r=".46"/>
<circle cx="99.1" cy="124.5" r=".46"/>
<circle cx="77.5" cy="157.5" r=".46"/>
</g>
<g font-size="5.3" fill="#0000c2">
<text x="17.9" y="22.6">Charging</text>
<text x="48.1" y="22.6">Connections</text>
</g>
<g font-size="2.8" fill="#840000">
<text x="178" y="190.9">Title:</text>
<text x="187.7" y="190.9">Charging</text>
<text x="203.2" y="190.9">Connections</text>
</g>
<g font-size="2.1" fill="#0000c2">
<text x="117.4" y="33.8">Power</text>
<text x="126.2" y="33.8">Rail</text>
<text x="132.6" y="33.8">Switch</text>
<text x="240.2" y="41.5">CHARGING</text>
<text x="253.5" y="41.5">4-PIN</text>
<text x="262.7" y="41.5">CONNECTOR</text>
</g>
<g font-size="2.1" fill="#840000">
<text x="178" y="178">BASE -</text>
<text x="188" y="178">IEMU Development</text>
<text x="210.2" y="178">Board</text>
<text x="218" y="178">-</text>
<text x="221.2" y="178">Open-source</text>
<text x="237.3" y="178">Inertial</text>
<text x="246.6" y="178">Sensor</text>
<text x="255.5" y="178">for</text>
<text x="259.9" y="178">Biomechanics</text>
<text x="178" y="184">Sheet:</text>
<text x="178" y="181.2">Mustafa</text>
<text x="186.2" y="184">/2_Charging_Connections/</text>
<text x="188.5" y="181.2">Acar</text>
<text x="178" y="186.7">File:</text>
<text x="184.1" y="186.7">Charging_Connections.kicad_sch</text>
<text x="178" y="196.9">KiCad</text>
<text x="178" y="194.1">Size:</text>
<text x="184.7" y="194.1">A4</text>
<text x="185.7" y="196.9">E.D.A.</text>
<text x="193.3" y="196.9">9.0.5</text>
<text x="200" y="194.1">Date:</text>
<text x="207" y="194.1">2026-05-04</text>
<text x="263" y="194.3">Rev:</text>
<text x="263" y="196.9">Id:</text>
<text x="267.1" y="196.9">3/5</text>
<text x="269.4" y="194.3">0.1</text>
</g>
<g font-size="1.8" fill="#840000">
<text x="35" y="11.9">1</text>
<text x="85" y="11.9">2</text>
<text x="135" y="11.9">3</text>
<text x="185" y="11.9">4</text>
<text x="235" y="11.9">5</text>
<text x="285" y="11.9">6</text>
<text x="10.3" y="35.9">A</text>
<text x="285.3" y="35.9">A</text>
<text x="10.3" y="85.9">B</text>
<text x="285.3" y="85.9">B</text>
<text x="10.3" y="135.9">C</text>
<text x="285.3" y="135.9">C</text>
<text x="10.3" y="185.9">D</text>
<text x="285.3" y="185.9">D</text>
<text x="35" y="199.9">1</text>
<text x="85" y="199.9">2</text>
<text x="135" y="199.9">3</text>
<text x="185" y="199.9">4</text>
<text x="235" y="199.9">5</text>
<text x="285" y="199.9">6</text>
</g>
<g font-size="1.8" fill="#006464">
<text x="22.8" y="28.5">+5V0</text>
<text x="44.3" y="28.5">+5V0</text>
<text x="49.5" y="36.4">R201</text>
<text x="49.5" y="39">10k</text>
<text x="210.7" y="39">+1V8_MCU</text>
<text x="120.5" y="45.3">TPS2553DRVT</text>
<text x="124.4" y="42.8">U201</text>
<text x="170.1" y="44">+5VOUT_Dock_1</text>
<text x="186.2" y="43.8">TP202</text>
<text x="201.9" y="42.8">R205</text>
<text x="203.3" y="45.3">47k</text>
<text x="108" y="51.7">C201</text>
<text x="119.9" y="49.1">VIN</text>
<text x="119.9" y="52.9">FAULT</text>
<text x="129.2" y="49.1">VOUT</text>
<text x="130.2" y="52.9">ILIM</text>
<text x="148.6" y="51.7">C202</text>
<text x="193.3" y="51.9">R203</text>
<text x="201.7" y="52.2">1k</text>
<text x="108" y="54.2">100n</text>
<text x="119.9" y="56.7">EN</text>
<text x="130" y="56.7">GND</text>
<text x="148.6" y="54.2">100n</text>
<text x="193.3" y="59">R204</text>
<text x="201.7" y="58.8">1k</text>
<text x="215.7" y="59">D201</text>
<text x="223" y="58.8">D202</text>
<text x="97.3" y="64.4">TP201</text>
<text x="116.8" y="61.8">R202</text>
<text x="116.8" y="64.4">1M</text>
<text x="179.8" y="63.3">TP203 TP204</text>
<text x="248.9" y="63.6">DF13-4P-1.25H_51_</text>
<text x="249.2" y="61.3">J201</text>
<text x="187.9" y="72">+1V8_MCU</text>
<text x="101.6" y="75.8">U202</text>
<text x="139.6" y="77.1">+5VOUT_Dock_2</text>
<text x="163.3" y="76.8">TP206</text>
<text x="179" y="75.8">R209</text>
<text x="97" y="82.1">VIN</text>
<text x="97.6" y="78.3">TPS2553DRVT</text>
<text x="106.3" y="82.1">VOUT</text>
<text x="180.5" y="78.3">47k</text>
<text x="85.1" y="84.7">C203</text>
<text x="85.1" y="87.2">100n</text>
<text x="97" y="86">FAULT</text>
<text x="97" y="89.8">EN</text>
<text x="107.2" y="89.8">GND</text>
<text x="107.4" y="86">ILIM</text>
<text x="125.7" y="84.7">C204</text>
<text x="125.7" y="87.2">100n</text>
<text x="170.4" y="84.9">R207</text>
<text x="178.9" y="85.2">1k</text>
<text x="238.8" y="84.7">J202</text>
<text x="238.8" y="87.2">DF13-4P-1.25H_51_</text>
<text x="94" y="94.8">R206</text>
<text x="170.4" y="92">R208</text>
<text x="178.9" y="91.8">1k</text>
<text x="192.8" y="93.3">D203</text>
<text x="200.2" y="93.1">D204</text>
<text x="74.4" y="97.4">TP205</text>
<text x="94" y="97.4">1M</text>
<text x="157" y="96.4">TP207</text>
<text x="163.8" y="96.4">TP208</text>
<text x="161.2" y="103.5">+1V8_MCU</text>
<text x="74.7" y="113.9">TPS2553DRVT</text>
<text x="78.7" y="111.4">U203</text>
<text x="114.2" y="112.6">+5VOUT_Dock_3</text>
<text x="140.5" y="112.4">TP210</text>
<text x="158.7" y="111.4">R213</text>
<text x="160.2" y="113.9">47k</text>
<text x="74.2" y="117.7">VIN</text>
<text x="83.5" y="117.7">VOUT</text>
<text x="62.2" y="120.2">C205</text>
<text x="62.2" y="122.8">100n</text>
<text x="74.2" y="121.5">FAULT</text>
<text x="74.2" y="125.3">EN</text>
<text x="84.3" y="125.3">GND</text>
<text x="84.5" y="121.5">ILIM</text>
<text x="102.9" y="120.2">C206</text>
<text x="102.9" y="122.8">100n</text>
<text x="147.6" y="120.5">R211</text>
<text x="156" y="120.8">1k</text>
<text x="215.9" y="120.2">J203</text>
<text x="215.9" y="122.8">DF13-4P-1.25H_51_</text>
<text x="71.1" y="130.4">R210</text>
<text x="134.1" y="131.9">TP211TP212</text>
<text x="147.6" y="127.6">R212</text>
<text x="156" y="127.4">1k</text>
<text x="169.9" y="127.6">D205</text>
<text x="177.3" y="127.4">D206</text>
<text x="51.6" y="132.9">TP209</text>
<text x="71.1" y="132.9">1M</text>
<text x="137.1" y="137.8">+1V8_MCU</text>
<text x="53.1" y="146.9">TPS2553DRVT</text>
<text x="57.1" y="144.4">U204</text>
<text x="92.6" y="145.6">+5VOUT_Dock_4</text>
<text x="118.9" y="145.4">TP214</text>
<text x="134.6" y="144.4">R217</text>
<text x="136" y="146.9">47k</text>
<text x="22.8" y="153.3">C207</text>
<text x="22.9" y="155.8">100n</text>
<text x="52.6" y="150.7">VIN</text>
<text x="52.6" y="154.5">FAULT</text>
<text x="61.9" y="150.7">VOUT</text>
<text x="62.9" y="154.5">ILIM</text>
<text x="81.3" y="153.3">C208</text>
<text x="81.3" y="155.8">100n</text>
<text x="126" y="153.5">R215</text>
<text x="134.4" y="153.8">1k</text>
<text x="194.3" y="153.3">J204</text>
<text x="194.3" y="155.8">DF13-4P-1.25H_51_</text>
<text x="52.6" y="158.3">EN</text>
<text x="62.7" y="158.3">GND</text>
<text x="126" y="160.6">R216</text>
<text x="134.4" y="160.4">1k</text>
<text x="148.3" y="160.6">D207</text>
<text x="155.7" y="160.4">D208</text>
<text x="30" y="166">TP213</text>
<text x="49.5" y="163.4">R214</text>
<text x="49.5" y="166">1M</text>
<text x="112.5" y="164.9">TP215 TP216</text>
</g>
<g font-size="1.8" fill="#725600">
<text x="53.5" y="44">CHG_DOCK_GLOBAL_FAULT</text>
<text x="157.4" y="56.7">CHG_DOCK_UART_RX_1</text>
<text x="162.2" y="54.2">CHG_DOCK_DET_1</text>
<text x="92" y="68.2">CHG_DOCK_EN_1</text>
<text x="134.6" y="89.8">CHG_DOCK_UART_RX_2</text>
<text x="139.3" y="87.2">CHG_DOCK_DET_2</text>
<text x="69.1" y="101.2">CHG_DOCK_EN_2</text>
<text x="111.7" y="125.3">CHG_DOCK_UART_RX_3</text>
<text x="116.4" y="122.8">CHG_DOCK_DET_3</text>
<text x="46.2" y="136.8">CHG_DOCK_EN_3</text>
<text x="94.9" y="155.8">CHG_DOCK_DET_4</text>
<text x="90.1" y="158.3">CHG_DOCK_UART_RX_4</text>
<text x="24.6" y="169.8">CHG_DOCK_EN_4</text>
</g>
<g font-size="1.8" fill="#a90000">
<text x="117.4" y="48">6</text>
<text x="117.4" y="51.8">3</text>
<text x="135.2" y="48">1</text>
<text x="135.2" y="51.8">2</text>
<text x="117.4" y="55.6">4</text>
<text x="135.2" y="55.6">5</text>
<text x="94.5" y="81">6</text>
<text x="112.3" y="81">1</text>
<text x="94.5" y="84.8">3</text>
<text x="94.5" y="88.6">4</text>
<text x="112.3" y="84.8">2</text>
<text x="112.3" y="88.6">5</text>
<text x="71.7" y="116.6">6</text>
<text x="89.5" y="116.6">1</text>
<text x="71.7" y="120.4">3</text>
<text x="71.7" y="124.2">4</text>
<text x="89.5" y="120.4">2</text>
<text x="89.5" y="124.2">5</text>
<text x="50.1" y="149.6">6</text>
<text x="67.9" y="149.6">1</text>
<text x="50.1" y="153.4">3</text>
<text x="67.9" y="153.4">2</text>
<text x="50.1" y="157.2">4</text>
<text x="67.9" y="157.2">5</text>
</g>
<g font-size="1.4" fill="#a90000">
<text x="245.8" y="48">1</text>
<text x="245.8" y="50.5">2</text>
<text x="245.8" y="53.1">3</text>
<text x="245.8" y="55.6">4</text>
<text x="222.9" y="81">1</text>
<text x="222.9" y="83.6">2</text>
<text x="222.9" y="86.1">3</text>
<text x="222.9" y="88.6">4</text>
<text x="200" y="116.6">1</text>
<text x="200" y="119.1">2</text>
<text x="200" y="121.7">3</text>
<text x="200" y="124.2">4</text>
<text x="178.5" y="149.6">1</text>
<text x="178.5" y="152.1">2</text>
<text x="178.5" y="154.7">3</text>
<text x="178.5" y="157.2">4</text>
</g>
<g font-size="1.4" fill="#006464">
<text x="249.9" y="49">1</text>
<text x="249.9" y="51.5">2</text>
<text x="249.9" y="54.1">3</text>
<text x="249.9" y="56.6">4</text>
<text x="227.1" y="82">1</text>
<text x="227.1" y="84.6">2</text>
<text x="227.1" y="87.1">3</text>
<text x="227.1" y="89.6">4</text>
<text x="204.2" y="117.6">1</text>
<text x="204.2" y="120.1">2</text>
<text x="204.2" y="122.7">3</text>
<text x="204.2" y="125.2">4</text>
<text x="182.6" y="150.6">1</text>
<text x="182.6" y="153.1">2</text>
<text x="182.6" y="155.7">3</text>
<text x="182.6" y="158.2">4</text>
</g>
<g font-size="1.4" fill="#0000c2">
<text x="261.6" y="51.5">Pin2</text>
<text x="261.6" y="48.7">Pin1</text>
<text x="266" y="51.5">-</text>
<text x="266" y="48.7">-</text>
<text x="268.3" y="51.5">GND</text>
<text x="268.3" y="48.7">5V</text>
<text x="261.6" y="56.6">Pin4</text>
<text x="261.6" y="54.1">Pin3</text>
<text x="266" y="56.6">-</text>
<text x="266" y="54.1">-</text>
<text x="268.3" y="56.6">UART (one</text>
<text x="268.3" y="54.1">DETECT</text>
<text x="277.5" y="56.6">way)</text>
<text x="193.3" y="61.6">Series</text>
<text x="193.3" y="63.2">protection</text>
<text x="193.3" y="64.9">back-power</text>
<text x="199" y="61.6">Resistors</text>
<text x="202" y="63.2">against</text>
<text x="207" y="61.6">as</text>
</g>
<g font-size="1.3" fill="#0000c2">
<text x="207.8" y="23.1">Detect</text>
<text x="213" y="23.1">line</text>
<text x="216.4" y="23.1">is</text>
<text x="218.5" y="23.1">pulled</text>
<text x="223.7" y="23.1">high</text>
<text x="227.5" y="23.1">with</text>
<text x="231.2" y="23.1">47k.</text>
<text x="207.8" y="24.5">On</text>
<text x="207.8" y="26">BASE</text>
<text x="207.8" y="27.4">when</text>
<text x="207.8" y="28.9">BASE</text>
<text x="210.5" y="24.5">the</text>
<text x="212.1" y="26">will</text>
<text x="212.1" y="28.9">reads</text>
<text x="212.1" y="27.4">sensor</text>
<text x="213.6" y="24.5">sensor</text>
<text x="215.4" y="26">have</text>
<text x="216.7" y="28.9">1.8V</text>
<text x="217.5" y="27.4">gets</text>
<text x="218.9" y="24.5">it</text>
<text x="219.4" y="26">an</text>
<text x="220.6" y="28.9">-&gt;</text>
<text x="220.8" y="24.5">is</text>
<text x="221.2" y="27.4">plugged</text>
<text x="222" y="26">interupt</text>
<text x="223" y="24.5">pulled</text>
<text x="223.8" y="28.9">logic</text>
<text x="227.5" y="27.4">in.</text>
<text x="228.1" y="28.9">high,</text>
<text x="228.1" y="24.5">low</text>
<text x="228.2" y="26">setup</text>
<text x="231.3" y="24.5">with</text>
<text x="232.3" y="28.9">when</text>
<text x="232.8" y="26">to</text>
<text x="234.9" y="24.5">10k.</text>
<text x="235.1" y="26">recognize,</text>
<text x="236.6" y="28.9">unconnected.</text>
<text x="207.8" y="30.3">BASE</text>
<text x="207.8" y="33.2">(Sensor</text>
<text x="207.8" y="34.7">going</text>
<text x="212.1" y="30.3">reads</text>
<text x="212.4" y="34.7">from</text>
<text x="213.9" y="33.2">will</text>
<text x="216.5" y="34.7">0V</text>
<text x="216.7" y="30.3">~0.31V</text>
<text x="217.2" y="33.2">detect</text>
<text x="219.1" y="34.7">to</text>
<text x="221.4" y="34.7">~0.31V)</text>
<text x="222.1" y="30.3">-&gt;</text>
<text x="222.3" y="33.2">the</text>
<text x="225.3" y="30.3">logic</text>
<text x="225.3" y="33.2">connection</text>
<text x="229.6" y="30.3">low,</text>
<text x="233.2" y="30.3">when</text>
<text x="233.6" y="33.2">via</text>
<text x="236.5" y="33.2">LPCOMP,</text>
<text x="237.5" y="30.3">connected.</text>
</g>
<g font-size="1.1" fill="#0000c2">
<text x="55.9" y="35.3">Pulls</text>
<text x="59.8" y="35.3">the</text>
<text x="62.6" y="35.3">fault</text>
<text x="66.3" y="35.3">line</text>
<text x="69.4" y="35.3">up.</text>
<text x="118.4" y="35.7">Allows</text>
<text x="123" y="35.7">to</text>
<text x="125.1" y="35.7">only</text>
<text x="128.5" y="35.7">power</text>
<text x="132.9" y="35.7">the</text>
<text x="135.7" y="35.7">dock,</text>
<text x="55.9" y="36.6">When</text>
<text x="55.9" y="37.9">MCU</text>
<text x="55.9" y="39.1">Turning</text>
<text x="59.3" y="37.9">can</text>
<text x="59.8" y="36.6">fault</text>
<text x="61.2" y="39.1">them</text>
<text x="62.4" y="37.9">detect</text>
<text x="63.5" y="36.6">occures</text>
<text x="65" y="39.1">back</text>
<text x="67" y="37.9">via</text>
<text x="68.7" y="39.1">on</text>
<text x="69.1" y="36.6">it</text>
<text x="69.6" y="37.9">interupt</text>
<text x="70.8" y="36.6">grounds</text>
<text x="71" y="39.1">1by1</text>
<text x="74.8" y="39.1">can</text>
<text x="75.2" y="37.9">and</text>
<text x="76.5" y="36.6">the</text>
<text x="77.9" y="39.1">help</text>
<text x="78.2" y="37.9">turn</text>
<text x="79.3" y="36.6">line.</text>
<text x="81.3" y="39.1">to</text>
<text x="81.5" y="37.9">switches</text>
<text x="83.4" y="39.1">detect,</text>
<text x="87.5" y="37.9">off.</text>
<text x="88.4" y="39.1">which</text>
<text x="92.6" y="39.1">switch</text>
<text x="97.3" y="39.1">faulted.</text>
<text x="111.6" y="38.2">Or</text>
<text x="113.8" y="38.2">e.g.</text>
<text x="116.9" y="38.2">turn</text>
<text x="117.2" y="37">when</text>
<text x="120.2" y="38.2">power</text>
<text x="121.1" y="37">a</text>
<text x="122.7" y="37">sensor</text>
<text x="124.6" y="38.2">off,</text>
<text x="127.5" y="38.2">when</text>
<text x="127.6" y="37">is</text>
<text x="129.5" y="37">actually</text>
<text x="131.4" y="38.2">sensor</text>
<text x="135.2" y="37">present.</text>
<text x="136.2" y="38.2">is</text>
<text x="138.1" y="38.2">fully</text>
<text x="141.7" y="38.2">charged.</text>
<text x="142.2" y="43.3">ILIM</text>
<text x="142.2" y="44.6">The</text>
<text x="142.2" y="45.9">have</text>
<text x="145.2" y="44.6">batteries</text>
<text x="145.5" y="43.3">to</text>
<text x="145.9" y="45.9">a</text>
<text x="147.5" y="45.9">max</text>
<text x="147.6" y="43.3">Vin</text>
<text x="150.3" y="43.3">sets</text>
<text x="150.9" y="45.9">charging</text>
<text x="151.3" y="44.6">currently</text>
<text x="153.6" y="43.3">charging</text>
<text x="157" y="45.9">current</text>
<text x="157.5" y="44.6">planned</text>
<text x="159.7" y="43.3">current</text>
<text x="162.1" y="45.9">of</text>
<text x="163.2" y="44.6">with</text>
<text x="164.2" y="45.9">85mA.</text>
<text x="164.9" y="43.3">to</text>
<text x="166.9" y="43.3">75mA.</text>
<text x="217.7" y="46.4">TPS2553DRVT</text>
<text x="226.7" y="46.4">includes</text>
<text x="232.6" y="46.4">ESD</text>
<text x="235.8" y="46.4">Protection</text>
<text x="151.9" y="59">UART_RX</text>
<text x="157.9" y="59">Pin</text>
<text x="160.7" y="59">is</text>
<text x="162.7" y="59">a</text>
<text x="164.3" y="59">one</text>
<text x="167.3" y="59">way</text>
<text x="170.4" y="59">communication</text>
<text x="180.4" y="59">line</text>
<text x="151.9" y="60.3">from</text>
<text x="151.9" y="61.6">sending</text>
<text x="155.5" y="60.3">the</text>
<text x="157.4" y="61.6">small</text>
<text x="158.3" y="60.3">sensor</text>
<text x="161.6" y="61.6">data</text>
<text x="163.1" y="60.3">to</text>
<text x="165.1" y="61.6">like</text>
<text x="165.2" y="60.3">the</text>
<text x="168" y="60.3">Base,</text>
<text x="168.2" y="61.6">ID</text>
<text x="170.3" y="61.6">or</text>
<text x="172.4" y="61.6">charging</text>
<text x="178.5" y="61.6">status</text>
</g>
<g font-size="1.1" fill="#0f0f0f">
<text x="234.9" y="53.1">DET_Dock_1</text>
<text x="234.9" y="55.7">UART_RX_Dock_1</text>
<text x="212.1" y="86.2">DET_Dock_2</text>
<text x="212.1" y="88.7">UART_RX_Dock_2</text>
<text x="189.2" y="124.3">UART_RX_Dock_3</text>
<text x="189.2" y="121.7">DET_Dock_3</text>
<text x="167.6" y="154.7">DET_Dock_4</text>
<text x="167.6" y="157.3">UART_RX_Dock_4</text>
</g>
<g font-size="1.1" fill="#c20000">
<text x="212.1" y="81.1">+5VOUT_Dock_2</text>
<text x="189.2" y="116.6">+5VOUT_Dock_3</text>
<text x="167.6" y="149.7">+5VOUT_Dock_4</text>
</g>
<g font-size=".9" fill="#006464">
<text x="212" y="64">RCLAMP3321P-N</text>
<text x="189.1" y="98.3">RCLAMP3321P-N</text>
<text x="166.3" y="132.6">RCLAMP3321P-N</text>
<text x="144.7" y="165.6">RCLAMP3321P-N</text>
</g>
</svg>
